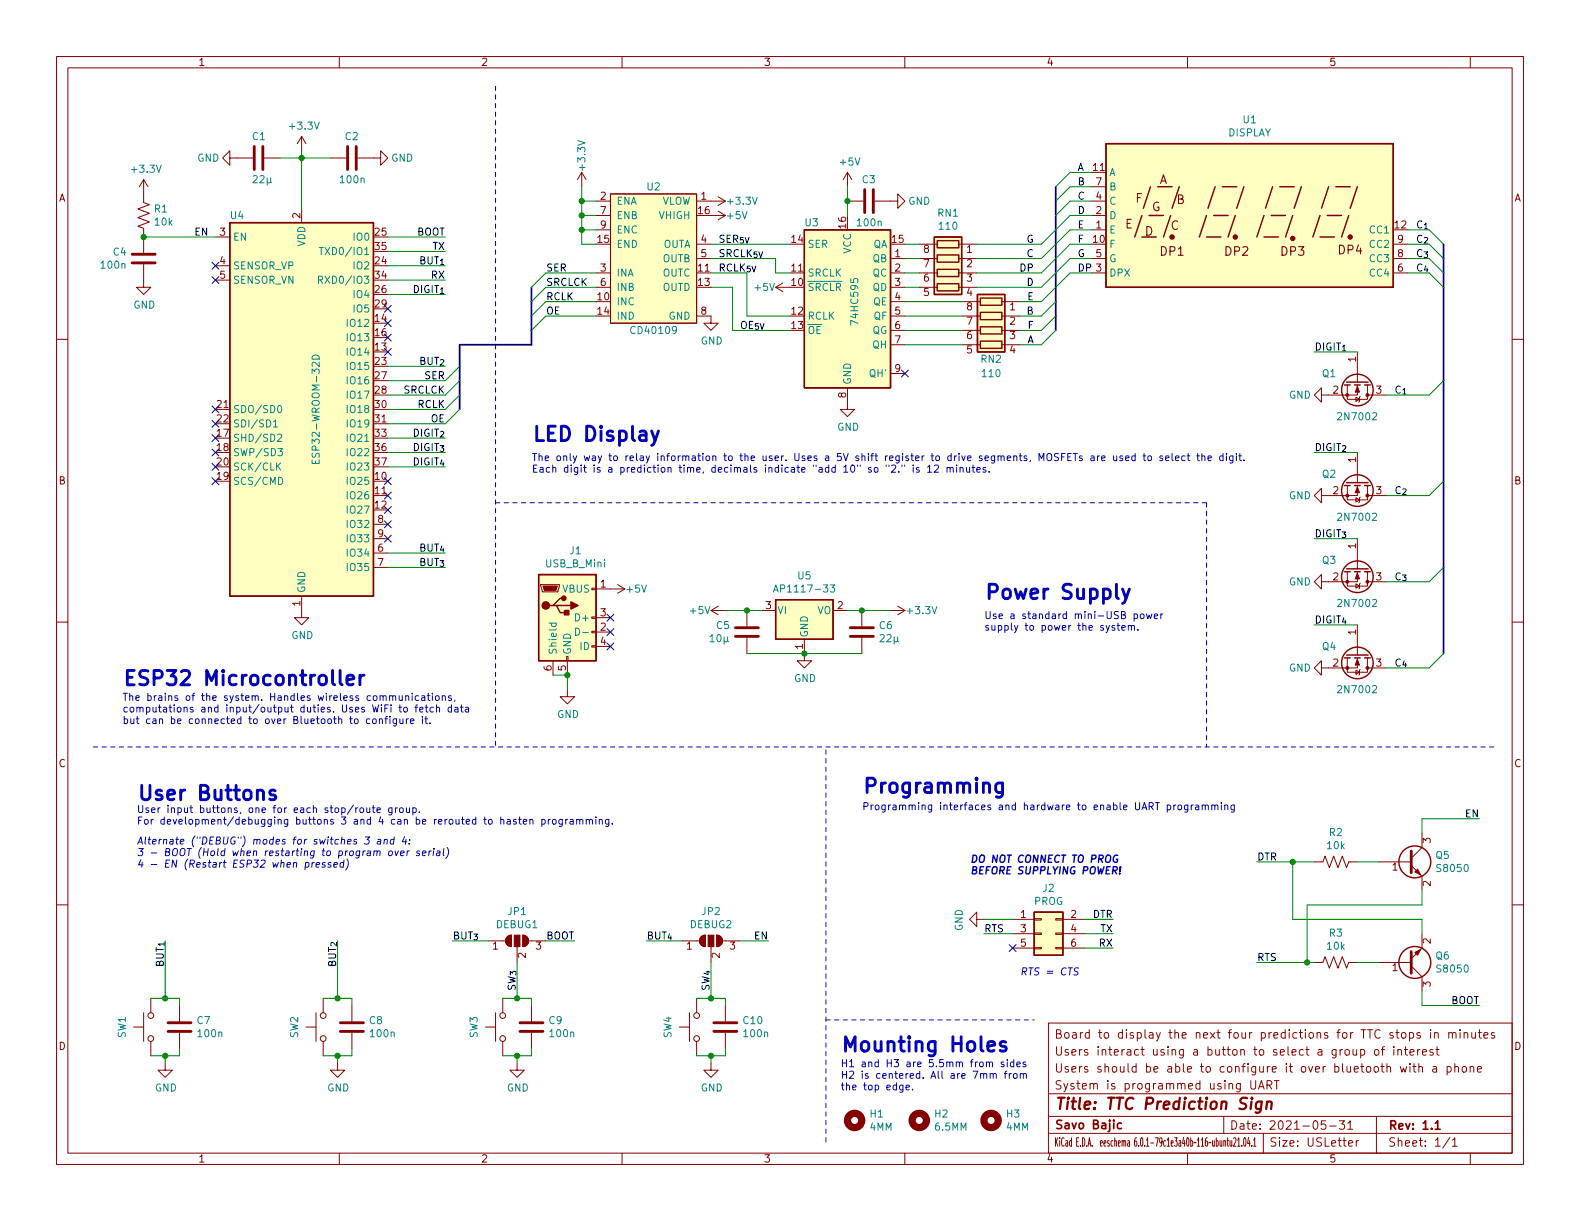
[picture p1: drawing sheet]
<svg xmlns="http://www.w3.org/2000/svg" width="279mm" height="216mm" viewBox="0 0 279 216" stroke-linecap="round" stroke-linejoin="round" font-family="sans-serif">
<g fill="none" stroke="#840000" stroke-width=".18">
<path d="M10 10h259.4v195.9h-259.4zM12 12h255.4v191.9h-255.4zM60 10v2M110 10v2M160 10v2M210 10v2M260 10v2M25.4 31.8v4l1 .4-2 .8 2 .7-2 .8 2 .7-2 .8 1 .4v4.3M25.4 31.8l-.8 1.2M25.4 31.8l.8 1.2M40.6 27.9v-1.2l-1.2 1.2 1.2 1.3v-1.3h4.1M46.7 27.9h2.8"/>
<path d="M53.3 24.1l-.7 1.3M53.3 24.1v2.6M53.3 36.8v2.6M53.3 24.1l.8 1.3M58.4 27.9h2.8M63.2 27.9h4.1v-1.2l1.3 1.2-1.3 1.3v-1.3M102.9 30.5l-.8 1.3M102.9 30.5v2.5M102.9 30.5l.7 1.3M105.4 35.6h2.5M105.4 38.1h2.5M107.9 34.3h15.3v22.9h-15.3z"/>
<path d="M123.2 35.6h5.1M125.7 38.1h2.6M127 37.3l1.3 .8M127 34.8l1.3 .8M128.3 38.1l-1.3 .8M128.3 35.6l-1.3 .7M149.9 30.5v2.5M149.9 35.6h2.8M149.9 30.5l-.8 1.3M149.9 30.5l.7 1.3M154.7 35.6h4v-1.3l1.3 1.3-1.3 1.2v-1.2M193 35.6h2.6"/>
<path d="M193 38.1h2.6M193 30.5h2.6M193 33h2.6M10 60h2M25.4 46.7v4.1h1.3l-1.3 1.3-1.3-1.3h1.3M38.1 41.9h2.5M38.1 47h2.5M38.1 49.5h2.5M105.4 48.3h2.5M105.4 50.8h2.5M105.4 40.6h2.5M123.2 55.9h2.5v1.3h1.3l-1.3 1.2-1.2-1.2h1.2"/>
<path d="M123.2 45.7h2.5M123.2 48.3h2.5M123.2 43.2h2.5M137.2 50.8h2.5M137.2 50.8l1.2 .8M138.4 50l-1.2 .8M139.7 48.3h2.5M157.5 45.7h2.5M157.5 48.3h2.5M157.5 50.8h2.5M157.5 53.3h2.5M157.5 55.9h2.5"/>
<path d="M157.5 58.4h2.5M162.6 45.7h3.1M162.6 48.3h3.1M162.6 50.8h3.1M162.6 43.2h3.1M169.5 45.7h3.2M169.5 48.3h3.2M169.5 50.8h3.2M169.5 43.2h3.2M170.2 53.3h3.2M170.2 55.9h3.2M170.2 58.4h3.2"/>
<path d="M177.2 53.3h3.1M177.2 55.9h3.1M177.2 58.4h3.1M193 45.7h2.6M193 48.3h2.6M193 40.6h2.6M246.4 45.7h2.5M246.4 48.3h2.5M246.4 43.2h2.5M247.5 44.7l-.2-.3v-.1l.2-.2 .4 .1 .1 .2v.2l-.6 .1-.1 .2v.4l.2 .1 .4-.1 .1-.1v-.4l-.2-.1M248 42.1l-.2 .3-.4-.1-.1-.2 .1-.4 .4-.1 .2 .1a.84 .84 0 0 1-.4 1.2h-.2M267.4 60h2"/>
<path d="M38.1 72.4h2.5M66 74.9h2.6M149.9 68.6v3.8h1.2l-1.2 1.3-1.3-1.3h1.3M157.5 61h2.5M157.5 66h2.5M170.2 61h3.2M177.2 61h3.1M238.3 68.1v2.5h3.5v-2.5M239.8 70.2l.6 .4-.6 .4zM240 68.1v1.8h-6.3v1.2l-1.3-1.2 1.3-1.3v1.3M240 62.2v5.4M240.5 70.1l-.1 .1v.8l-.1 .1"/>
<path d="M241.8 69.9h3.3M66 87.6h2.6M66 97.8h2.6M66 92.7h2.6M66 95.3h2.6M238.3 85.9v2.5h3.5v-2.5M239.8 88l.6 .4-.6 .4zM240 85.9v1.7h-6.3v1.3l-1.3-1.3 1.3-1.2v1.2M240 80v5.3M240 95.3v5.3M240.5 87.9l-.1 .1v.8l-.1 .1M241.8 87.6h3.3"/>
<path d="M243.4 86h.8l-.4 .5 .3 .2v.5l-.1 .1-.6-.1M10 110h2M53.3 105.4v3.8h1.3l-1.3 1.3-1.2-1.3h1.2M66 100.3h2.6M95.6 103.4h3.3v.2l-.2 1h-2.8zM97.8 116.8v2.6M100.2 116.1h.3v.7h-.3zM100.3 116.8v2.6M104.6 114.2h.8v.2h-.8zM104.6 111.6h.8v.3h-.8zM104.6 109.1h.8v.2h-.8zM104.6 104h.8v.3h-.8z"/>
<path d="M105.4 104.1h5.1M105.4 111.8h2.5M105.4 109.2h2.5M105.4 114.3h2.5M109.2 103.4l1.3 .7M110.5 104.1l-1.3 .8M125.7 108l1.3 .7M125.7 108h2.6M127 107.2l-1.3 .8M132.1 108v2.7M132.1 112.8v2.8M134.6 108h2.6"/>
<path d="M142.2 113v3.8h1.3l-1.3 1.3-1.2-1.3h1.2M147.3 108h2.6M152.4 108v2.7M152.4 112.8v2.8M157.5 108h2.5M158.7 107.2l1.3 .8M160 108l-1.3 .7M238.3 116.3v2.6h3.5v-2.6M238.3 101.1v2.5h3.5v-2.5M239.8 118.5l.6 .4-.6 .4zM239.8 103.3l.6 .3-.6 .4zM240 116.3v1.8h-6.3v1.3l-1.3-1.3 1.3-1.3v1.3"/>
<path d="M240 101.1v1.8h-6.3v1.2l-1.3-1.2 1.3-1.3v1.3M240 110.5v5.3M240.5 118.4l-.1 .1v.8l-.1 .1M240.5 103.1l-.1 .2v.7l-.1 .1M241.8 118.1h3.3M241.8 102.9h3.3M243.4 101.3h.8l-.4 .5 .3 .1v.5l-.1 .2-.6-.2M267.4 110h2M100.3 121.9v1.3h1.3l-1.3 1.3-1.2-1.3h1.2M10 160h2M232.4 152.4h1.5l.4-1 .8 2 .7-2 .8 2 .8-2 .7 2 .4-1h1.5M243.8 152.4h5.8"/>
<path d="M249.6 153l1.9 1.9v2.6M251.5 147.3v2.6l-1.9 1.9M267.4 160h2M25.4 179.1v5.1M26.7 176.5v2.6M31.7 177.8v2.8M55.9 179.1v5.1M57.1 176.5v2.6M62.2 177.8v2.8M86.4 166.4h3M87.6 179.1v5.1M88.9 176.5v2.6"/>
<path d="M89.7 165.7l.7-.3v2a1.02 1.02 0 0 1-.9-.6 1.02 1.02 0 0 1 .2-1.1zM91.4 167.4v2.8M92.5 165.4a1.02 1.02 0 0 1 1 1 1.02 1.02 0 0 1-1 1zM93.5 166.4h3M94 177.8v2.8M120.6 166.4h3.1M121.9 179.1v5.1M123.2 176.5v2.6M124 165.7l.7-.3v2a1.02 1.02 0 0 1-.9-.6 1.02 1.02 0 0 1 .2-1.1zM125.7 167.4v2.8M126.7 165.4a1.02 1.02 0 0 1 1.1 1 1.02 1.02 0 0 1-1.1 1zM127.8 166.4h3"/>
<path d="M128.3 177.8v2.8M172.7 162.6v-1.3l-1.3 1.3 1.3 1.2v-1.2h1.3M179.1 162.6h3.8M179.1 165.1h3.8M179.1 167.6h3.8M182.9 167.5h1.2v.3h-1.2zM182.9 165h1.2v.2h-1.2zM182.9 162.4h1.2v.3h-1.2zM186.7 167.5h1.3v.3h-1.3zM186.7 165h1.3v.2h-1.3zM186.7 162.4h1.3v.3h-1.3zM188 162.6h3.8"/>
<path d="M188 165.1h3.8M188 167.6h3.8M232.4 170.2h1.5l.4-1 .8 2 .7-2 .8 2 .8-2 .7 2 .4-1h1.5M243.8 170.2h5.8M249.6 170.8l1.9 1.9v2.6M251.5 165.1v2.5l-1.9 1.9M23.6 181.6h1.8M26.7 184.2v2.5M29.2 188v1.2h1.3l-1.3 1.3-1.3-1.3h1.3M31.7 182.6v2.8M54.1 181.6h1.8M57.1 184.2v2.5"/>
<path d="M59.7 188v1.2h1.3l-1.3 1.3-1.3-1.3h1.3M62.2 182.6v2.8M85.9 181.6h1.7M88.9 184.2v2.5M91.4 188v1.2h1.3l-1.3 1.3-1.2-1.3h1.2M94 182.6v2.8M120.1 181.6h1.8M123.2 184.2v2.5M125.7 188v1.2h1.3l-1.3 1.3-1.2-1.3h1.2M128.3 182.6v2.8M185.4 180.9h82v23h-82zM185.4 197.4h82"/>
<path d="M185.4 193.4h82M216.4 197.4v3M221.2 191.1v1.2l.3 .3 .4-.1 .1-.2v-1.2M222.5 192.6l.5-1.5 .5 1.5M222.7 192.2h.7M224 191.9l.8-.1 .1-.2-.1-.4-.2-.1h-.6v1.5M224.4 191.9l.5 .7M225.3 191.1h.9M225.8 191.1v1.5M234.4 198.2h-.7l-.1 .7 .2-.2 .5 .1 .2 .2-.1 .5-.2 .2-.6-.2M235.1 199.1h1.2M236.8 198.2h1l-.5 .5 .4 .2v.6l-.2 .2h-.5l-.2-.2"/>
<path d="M238.3 198.6l.5-.4v1.5M238.3 199.7h.9M239.3 185.6v.9l.4 .1 .2-.2M239.9 185.6v1M240.6 185.7l.4-.1 .3 .3v.4l-.1 .2h-.6M240.6 185.6v1.5M243.1 185.7l.2-.1 .5 .1v.6l-.1 .2-.4 .1-.2-.2zM243.4 197.4v6.5M244.3 185.6h.5M244.8 185.1l-.3 .2v1.3M246.5 185.1v.1M246.5 185.6v1"/>
<path d="M247.2 185.7l.2-.1 .4 .1v.9M247.2 185.6v1M247.6 188.6l.3 1 .3-.7 .3 .7 .3-1M248 182.6h.3l.3 .3v.4l-.3 .3-.3-.1-.2-.2v-.4zM248.3 185.6h.6M248.5 185.1v1.3l.4 .2M249.3 182.6h.4l.3 .3v.4l-.2 .2h-.5M249.3 182.6v1.5M249.3 188.1v.1M249.3 186.1l.7-.2v-.2l-.5-.1-.2 .2 .1 .7h.6M249.3 188.6v1M249.8 188.6h.6"/>
<path d="M250 188.1v1.3l.4 .2M250.7 185.6v1M250.9 188.7l.2-.1 .4 .1v.9M250.9 188.1v1.5M251.1 185.6l-.3 .1-.1 .2M251.1 182.6h-.3l-.3 .2 .1 .2 .5 .2v.3h-.6M251.5 186.1l.8-.2-.1-.2-.4-.1-.3 .2 .1 .7h.6M253 182.1v.1M253 182.6v1M253.4 188.7h.6v.9M253.4 185.7l-.4-.1-.2 .2 .1 .2 .5 .1v.4h-.6M253.7 182.7l.2-.1h.4v1"/>
<path d="M253.7 182.6v1M253.9 185.6h.6M254 188.9l-.5 .1a.29 .29 0 0 0-.2 .3 .29 .29 0 0 0 .2 .3l.5-.1M254.1 185.1v1.3l.4 .2M255.9 188.7l.4-.1 .3 .3v.4l-.1 .2h-.6M255.9 188.6v1.5M256.2 182.7l.2-.1h.4v1M256.2 182.6v1M256.8 182.8l.2-.2h.4l.1 1M257.3 188.7l.2-.1 .3 .1 .1 .9M257.3 188.1v1.5M258.2 182.1v.1"/>
<path d="M258.2 182.6v1M258.7 188.7l.3-.1 .3 .3v.4l-.3 .3-.3-.1-.2-.2v-.4zM258.9 182.7l.2-.1h.4v1M258.9 182.6v1M260 188.7l.2-.1 .3 .1 .1 .9M260 188.6v1M260.3 182.6v.9l.4 .1 .2-.2M260.9 182.6v1M261.3 189.1l.7-.2-.1-.2-.4-.1-.2 .2v.7h.6M261.4 182.6h.6M261.6 182.1v1.3l.4 .2M262.4 183.1l.7-.2-.1-.3h-.4l-.2 .2 .1 .7h.5"/>
<path d="M264.3 182.6h-.4l-.2 .2 .1 .2 .5 .2v.3h-.6M60 203.9v2M110 203.9v2M160 203.9v2M185.4 200.4h82M210 203.9v2M216.4 201.8l.1-.1h.2v1M217 201.7h.3M217.1 201.2v1.3l.2 .2M217.5 201.7v.9l.2 .1 .1-.2M217.8 201.7v1M218.1 201.3l.3-.1 .2 .4-.5 1.1h.5"/>
<path d="M218.9 201.6l.2-.4v1.5M218.9 202.7h.4M219.6 202.5v.2M220.1 201.2a1.21 1.21 0 0 1 0 1.5 1.6 1.6 0 0 1 0-1.5zM220.8 201.1l-.2 1.1h.5M221 201.7v1M221.4 202.5v.2M221.7 201.6l.2-.4v1.5M221.7 202.7h.4M223.4 200.4v3.5M238.5 202.2l.7-.2-.1-.3h-.4l-.2 .2v.7h.6M239.8 201.7v1"/>
<path d="M240.3 201.7h-.3l-.2 .3M256.4 201.1l-1.3 1.9M256.8 201.6l.5-.4v1.5M256.8 202.7h.9M260 203.9v2"/>
<circle cx="26.7" cy="179.6" r=".51"/>
<circle cx="57.2" cy="179.6" r=".51"/>
<circle cx="88.9" cy="179.6" r=".51"/>
<circle cx="123.2" cy="179.6" r=".51"/>
<circle cx="26.7" cy="183.6" r=".51"/>
<circle cx="57.2" cy="183.6" r=".51"/>
<circle cx="88.9" cy="183.6" r=".51"/>
<circle cx="123.2" cy="183.6" r=".51"/>
</g>
<path d="M198.3 198.6h-.4l-.3 .3v.4l.1 .2h.6M253.8 198.6l.4-.4v1.5M253.8 199.7h.9" fill="none" stroke="#840000" stroke-width=".3"/>
<path d="M221.4 194.1l-.1 .1 .1 .1 .1-.1-.1-.1v.2M223.1 194.9a.66 .66 0 0 0-1 .3v.5l.1 .3 .2 .1 .6-.1M223.1 194.8l-.2 1.6a.6 .6 0 0 1-.9 .3M224.1 195a.49 .49 0 0 1 .8 .1l-.1 1M224.1 194.8l-.2 1.3" fill="none" stroke="#840000" stroke-width=".4"/>
<g fill="#ffffc2" stroke="#ffffc2" stroke-width=".18">
<path d="M142.2 40.6h15.3v28h-15.3z"/>
<path d="M165.2 41.9h4.9v10.2h-4.9z"/>
<path d="M107.9 34.3h15.3v22.9h-15.3z"/>
<path d="M195.6 25.4h50.8v25.4h-50.8z"/>
<path d="M137.2 106h10.1v7h-10.1z"/>
<path d="M172.8 52.1h4.9v10.1h-4.9z"/>
<path d="M182.9 161.3h5.1v7.6h-5.1z"/>
<path d="M95.2 101.6h10.2v15.2h-10.2z"/>
<path d="M40.6 39.4h25.4v66h-25.4z"/>
</g>
<g fill="none" stroke="#840000" stroke-width=".25">
<path d="M40.6 39.4h25.4v66h-25.4zM195.6 25.4h50.8v25.4h-50.8zM201.9 38.1l-1.2 3.8M203.5 33l-1.3 3.8M204.7 33h2.6M207 38.1l-1.3 3.8M208.5 33l-1.2 3.8M213.4 38.1l-1.3 3.8M214.6 38.1h2.6M214.9 33l-1.3 3.8M216.2 33h2.5M218.4 38.1l-1.2 3.8"/>
<path d="M220 33l-1.3 3.8M223.5 38.1l-1.3 3.8M224.8 38.1h2.5M225 33l-1.2 3.8M226.3 33h2.6M228.6 38.1l-1.3 3.8M230.1 33l-1.2 3.8M233.4 38.1l-1.2 3.8M234.7 38.1h2.5M234.9 33l-1.2 3.8M236.2 33h2.6M238.5 38.1l-1.3 3.8"/>
<path d="M240 33l-1.2 3.8M142.2 40.6h15.3v28h-15.3zM165.2 41.9h4.9v10.2h-4.9zM165.7 42.5h3.8v1.3h-3.8zM165.7 45.1h3.8v1.3h-3.8zM165.7 47.6h3.8v1.3h-3.8zM165.7 50.2h3.8v1.2h-3.8zM172.8 52.1h4.9v10.1h-4.9zM173.4 52.7h3.8v1.3h-3.8zM173.4 55.2h3.8v1.3h-3.8zM173.4 57.8h3.8v1.3h-3.8zM213.4 41.9h2.5"/>
<path d="M223.5 41.9h2.6M233.4 41.9h2.6M173.4 60.3h3.8v1.3h-3.8zM237.7 68.1h1.1M238.1 67.6h3.8M239.5 68.1h1M241.3 68.1h1M237.7 85.9h1.1M238.1 85.3h3.8M239.5 85.9h1M241.3 85.9h1M95.2 101.6h10.2v15.2h-10.2z"/>
<path d="M97.8 107.1h.6l.7 1.2h1.2M98.4 107.1h2.6M99.7 105.8h-.6l-1.3 1.3h-.6M137.2 106h10.1v7h-10.1zM237.7 116.3h1.1M237.7 101.1h1.1M238.1 115.8h3.8M238.1 100.6h3.8M239.5 116.3h1M239.5 101.1h1M241.3 116.3h1M241.3 101.1h1"/>
<path d="M182.9 161.3h5.1v7.6h-5.1z"/>
<circle cx="240" cy="69" r="2.79"/>
<circle cx="240" cy="86.7" r="2.79"/>
<circle cx="240" cy="102" r="2.79"/>
<circle cx="240" cy="117.2" r="2.79"/>
<circle cx="250.2" cy="152.4" r="2.82"/>
<circle cx="250.2" cy="170.2" r="2.82"/>
</g>
<g fill="none" stroke="#840000" stroke-width=".51">
<path d="M45 25.9v4.1M46.5 25.9v4.1M61.5 25.9v4.1M63 25.9v4.1M152.9 33.5v4.1M154.4 33.5v4.1M23.4 45h4M23.4 46.5h4M130 111h4.1M130 112.5h4.1M150.4 111h4M150.4 112.5h4"/>
<path d="M249.6 150.5v3.8M249.6 168.3v3.8M29.7 180.8h4.1M29.7 182.4h4.1M60.2 180.8h4.1M60.2 182.4h4.1M91.9 180.8h4.1M91.9 182.4h4.1M126.2 180.8h4.1M126.2 182.4h4.1"/>
</g>
<g fill="#840000" stroke="#840000" stroke-width=".18">
<path d="M250.2 168.4l1-.5-.5 1z"/>
<path d="M250.2 154.2l.5-.5 .5 1z"/>
<path d="M240 116.6l.4 1h-.8z"/>
<path d="M89.7 165.7l.7-.3v2a1.02 1.02 0 0 1-.9-.6 1.02 1.02 0 0 1 .2-1.1z"/>
<path d="M90.9 165.4h1v2h-1z"/>
<path d="M92.5 165.4a1.02 1.02 0 0 1 1 1 1.02 1.02 0 0 1-1 1z"/>
<path d="M124 165.7l.7-.3v2a1.02 1.02 0 0 1-.9-.6 1.02 1.02 0 0 1 .2-1.1z"/>
<path d="M125.2 165.4h1v2h-1z"/>
<path d="M126.7 165.4a1.02 1.02 0 0 1 1.1 1 1.02 1.02 0 0 1-1.1 1z"/>
<path d="M240 86.1l.4 1h-.8z"/>
<path d="M240 101.3l.4 1.1h-.8z"/>
<path d="M96 103.6h2.6l-.3 .8h-2z"/>
<path d="M240 68.3l.4 1h-.8z"/>
<circle cx="238.3" cy="118.1" r=".25"/>
<circle cx="241.8" cy="118.1" r=".25"/>
<circle cx="238.3" cy="87.6" r=".25"/>
<circle cx="241.8" cy="87.6" r=".25"/>
<circle cx="238.3" cy="102.9" r=".25"/>
<circle cx="241.8" cy="102.9" r=".25"/>
<circle cx="238.3" cy="69.8" r=".25"/>
<circle cx="241.8" cy="69.8" r=".25"/>
</g>
<g fill="none" stroke="#008484" stroke-width=".18">
<path d="M44.8 31.2l.5-.1 .2 .3-.8 .9h.8M46 31.2l.5-.1 .2 .3-.8 .9h.8M47.3 31.5v1.2M47.9 32.1l.1 .2M47.9 31.5l-.1 .8h-.4l-.1-.2M56.3 49.5l.6-.1 .1-.1v-.3l-.7-.2v1.3M56.4 43.8h.8M56.6 49.5l.4 .6M56.8 43.8v1.2M48.4 74.6l.3-.4v1.3M48.4 75.5h.7M49.1 76.9l.5-.1 .2 .3-.8 .9h.8"/>
<path d="M49.1 79.3h.8l-.4 .5 .4 .1v.6l-.2 .1-.6-.1M49.2 71.8l.2-.1a.68 .68 0 0 1 .4 .6 .68 .68 0 0 1-.4 .7l-.2-.2-.1-.3zM55.4 62.9a.66 .66 0 0 1 .7-.1 .66 .66 0 0 1 .4 .7h-1.3zM49.1 82.4l.5 .7M49.3 84.4a.64 .64 0 0 1 .7 .6 .64 .64 0 0 1-.7 .7zM49.6 81.9l-.7 .7M55.2 81.3v.6h1.3v-.6M55.8 81.5v.4M97.1 110.2h1.3M97.6 110.2l-.1 .3 .3 .3 .5-.1v-.5M101.8 111.1a.64 .64 0 0 1 .7 .6 .64 .64 0 0 1-.7 .6zM103 111.9h1"/>
<path d="M125.6 112.6l.3-.4v1.3M125.6 113.5h.7M126.9 112.3l.2-.1a.68 .68 0 0 1 .4 .6 .68 .68 0 0 1-.4 .7l-.2-.1-.1-.4zM128.1 112.6v1.3M128.7 113.3l.1 .2M128.7 112.6l-.1 .8-.4 .1-.1-.2M136.8 104.7l.4-1.3 .4 1.3M136.9 104.3h.6M146.8 103.4h.8l-.4 .5 .3 .1v.6l-.1 .1-.6-.1M155.6 112.3l.5-.1 .3 .4-.8 .9h.8M156.9 112.3l.4-.1 .3 .4-.8 .9h.8M158.1 112.6v1.3"/>
<path d="M158.7 113.3l.2 .2M158.7 112.6v.8l-.4 .1-.2-.2"/>
</g>
<g fill="#840000" stroke="#840000" stroke-width=".25">
<path d="M101 106.4l1.2 .7-1.2 .6z"/>
<path d="M99.8 108h.8v.7h-.8z"/>
<circle cx="207.3" cy="41.9" r=".36"/>
<circle cx="218.4" cy="41.9" r=".36"/>
<circle cx="228.6" cy="42.2" r=".36"/>
<circle cx="238.8" cy="41.9" r=".36"/>
<circle cx="96.5" cy="107.1" r=".63"/>
<circle cx="99.7" cy="105.8" r=".38"/>
</g>
<g fill="none" stroke="#840000" stroke-width="1.3">
<circle cx="151.1" cy="198.1" r="1.27"/>
<circle cx="162.6" cy="198.1" r="1.27"/>
<circle cx="175.3" cy="198.1" r="1.27"/>
</g>
<path d="M251.4 44.3a.6 .6 0 0 0-.8 .4 .6 .6 0 0 0 .6 .7l.2-.1M251.4 41.7a.6 .6 0 0 0-.8 .4 .6 .6 0 0 0 .6 .8l.2-.2M251.8 44.5h.7l-.4 .4 .3 .1v.4l-.1 .1-.5-.1M251.9 42.1l.4-.1 .2 .3-.7 .7h.7M247.6 86.2a.6 .6 0 0 0-.8 .4 .6 .6 0 0 0 .6 .7l.2-.1M248.1 86.5l.4-.1 .2 .3-.7 .7h.7M247.6 101.4a.6 .6 0 0 0-.8 .4 .6 .6 0 0 0 .6 .7l.2-.1M248 101.7h.7l-.4 .4 .3 .1v.4l-.1 .1-.5-.1M89.8 172.7l1.3 .3-.9 .2 .9 .3-1.3 .3M89.9 174.2l-.1 .5 .2 .2h.3l.3-.6 .3-.1 .2 .3v.4M90.2 172.4v-.7l.4 .4 .1-.3h.5l.1 .1-.1 .5" fill="none" stroke="#000" stroke-width=".18"/>
<g fill="none" stroke="#0000c2" stroke-width=".18">
<path d="M157.7 82.4l.5-.2 .2 .4-.8 .9h.8M158.9 83.4v.1M161.5 82.7v.8M162.5 82.7h-.3l-.2 .1 .1 .2 .4 .1v.3h-.5M164 82.6l.4-.4v1.3M164 83.5h.8M165.2 82.4l.5-.2 .3 .4-.8 .9h.8M167.5 82.8l.2-.1h.3v.8M167.5 82.7v.8M168 82.8l.2-.1h.3l.1 .8M169.2 82.7v.8M169.8 82.8l.2-.1h.3v.8"/>
<path d="M169.8 82.7v.8M170.9 82.7l.1 .7 .3 .1 .2-.1M171.5 82.7v.8M171.9 82.7h.5M172.1 82.2v1.1l.3 .2M172.7 83.1l.6-.1v-.3h-.4l-.2 .1 .1 .6h.5M174.3 82.7h-.3l-.2 .1 .1 .2 .4 .1v.3h-.5M174.9 83.4v.1M194.1 80.6v.9M194.4 80.6l-.3 .2M194.8 81l.6-.1v-.2l-.4-.1-.2 .2 .1 .6h.5M196.9 80.6l.1 .8 .3 .1 .2-.2"/>
<path d="M197.5 80.6v.9M198.5 80.7l-.3-.1-.2 .2 .1 .2 .4 .1v.3h-.5M199 81l.6-.1v-.2l-.4-.1-.2 .2 .1 .6h.5M200.7 80.7l-.3-.1-.3 .2 .2 .6h.4M200.7 80.2v1.3M202.1 80.6h.5M202.3 80.2v1.1l.3 .2M203.1 80.7l.3-.1 .2 .2v.4l-.2 .3-.3-.1-.1-.2zM205.6 80.7l-.3-.1-.2 .2 .1 .2 .4 .1v.3h-.5M206.1 81l.6-.1v-.2l-.4-.1-.2 .2 .1 .6h.5M207.3 80.2v1.1l.1 .2M207.9 81l.6-.1-.1-.2-.3-.1-.2 .2v.6h.5"/>
<path d="M209.6 80.7l-.4-.1-.2 .2 .1 .6h.5M209.9 80.6h.5M210.1 80.2v1.1l.3 .2M211.6 80.6h.5M211.8 80.2v1.1l.3 .2M212.5 80.7l.2-.1 .3 .1 .1 .8M212.5 80.2v1.3M213.6 81l.6-.1v-.2l-.4-.1-.2 .2 .1 .6h.5M216.3 80.7l-.4-.1-.2 .2 .1 .6h.5M216.3 80.2v1.3M216.9 80.2v.1M216.9 80.6v.9"/>
<path d="M218 80.6v1l-.2 .3-.3-.1M218 80.7l-.3-.1-.3 .2 .1 .6h.5M218.6 80.2v.1M218.6 80.6v.9M219.1 80.6h.4M219.2 80.2v1.1l.3 .2M220 81.3v.2M197.1 110.7l-.3-.1-.2 .2 .1 .2 .4 .1v.3h-.5M197.5 110.6h.5M197.7 110.2v1.1l.3 .1M198.4 111l.6-.1-.1-.2-.3-.1-.2 .2v.6h.5M199.5 110.7l.2-.1 .3 .1 .1 .7"/>
<path d="M199.5 110.6v.8M200.1 110.8l.2-.2 .3 .1v.7M200.6 108.6l.3-.1 .3 .3-.2 .5h-.4M200.6 108.5v1.3M201.2 111.3v.1M201.8 108.6l.3-.1 .2 .3v.4l-.2 .2-.3-.1-.2-.1zM202.7 108.5l.3 .9 .2-.6 .3 .6 .2-.9M204.1 109l.6-.1v-.3l-.4-.1-.2 .2 .1 .6h.5M205.3 108.5v.9M205.6 108.5l-.3 .3M65.4 127.2l-.4-.1-.2 .2 .1 .6h.5M65.9 127.2l.2-.1 .4 .1v.5l-.1 .2h-.3l-.2-.1z"/>
<path d="M67.1 127.2l.2-.1 .3 .1v.7M67.1 127.1v.8M68.1 127.1h.4M68.5 126.7l-.3 .2v1M69 127.1v.8M69.4 123.2l.2-.2 .3 .1 .1 .8M70.1 127.1v1l-.2 .3-.3-.1M70.1 127.2l-.4-.1-.2 .2 .1 .6h.5M70.5 125.1h.5M70.6 123l.1 .8 .3 .1 .1-.2M70.7 124.6v1.1l.3 .2M70.7 127.1l.1 .8h.3l.2-.1"/>
<path d="M71.1 123v.9M71.3 127.1v.8M71.5 125.1h.3l.2 .2v.4l-.2 .2-.3-.1-.1-.1zM71.7 123.1l.2-.1 .3 .1 .1 .8M71.7 123v.9M71.9 127.1v.8M72.2 127.1l-.3 .2M72.6 127.5l.6-.1-.1-.2-.3-.1-.2 .2v.6h.5M72.9 122.6v.1M72.9 123v.9M73.4 125.1h.5M73.9 124.6l-.3 .2v1.1"/>
<path d="M74 123.1l-.3-.1-.3 .3 .2 .5h.4M74.2 125.5l.6-.1v-.3h-.4l-.2 .1 .1 .6h.5M74.6 123.1h.5v.8M74.7 126.7v.1M74.7 127.1v.8M75.1 123.3l-.4 .1-.2 .2 .2 .3 .4-.1M75.1 127.1h.5M75.2 125.1h.5M75.3 126.7v1.1l.3 .1M75.4 124.6v1.1l.3 .2M75.6 123h.4M75.7 122.6v1.1l.3 .2"/>
<path d="M76 127.8v.1M76.5 122.6v.1M76.5 123v.9M76.6 125.1h-.3l-.3 .2 .2 .5h.4M77.1 123.1l.3-.1 .3 .3v.3l-.3 .3-.3-.1-.1-.2zM77.2 125.2l.2-.1h.3v.8M77.2 124.6v1.3M78.2 123.1l.2-.1 .3 .1 .1 .8M78.2 123v.9M79.8 123.1l-.3-.1-.2 .2 .1 .2 .4 .1v.3h-.5M79.8 125.1h-.3l-.3 .2 .2 .5h.4M79.8 124.6v1.3"/>
<path d="M80.4 123.8l-.1 .2M80.4 125.1h.5l.1 .8M81 125.4h-.4l-.2 .2 .2 .3 .4-.1M81.4 125.1h.5M81.6 124.6v1.1l.3 .2M82.3 125.1h.5l.1 .8M82.9 125.4h-.5l-.1 .2 .1 .3 .5-.1M54.1 152.6l.3-.1 .2 .2-.1 .6h-.5M55.2 152.5l-.1 .8M55.6 152.5l-.4 .2M55.9 152.9l.6-.1v-.2l-.4-.1-.2 .2v.6h.5M57.5 152.6l-.3-.1-.2 .2 .5 .3-.1 .3h-.5"/>
<path d="M58.5 152.6l-.3-.1-.2 .2 .5 .3v.3h-.5M59 152.9l.7-.1-.1-.2-.3-.1-.2 .2v.6h.4M60.8 152.6h-.5l-.2 .5 .2 .2h.4M60.8 152.1l-.1 1.2M61.3 151.9a1.47 1.47 0 0 1-.2 1.9M63.8 142.9l.3-.1 .2 .3v.3l-.2 .3-.3-.1-.2-.2zM64.6 148h.8l-.5 .5 .3 .1v.5l-.2 .2-.6-.2M64.8 142.8l.1 .8 .3 .1 .2-.1M65.4 142.8v.9M65.8 142.8h.5M66 142.4v1.1l.3 .2M66.7 143.3l.6-.2-.1-.2-.4-.1-.1 .2v.6h.5"/>
<path d="M66.8 148.5h.5v.8M67.3 148.7l-.4 .1-.2 .2 .1 .3 .5-.1M68 148.5l.2-.1 .3 .1-.1 .8M68 148.4l-.1 .9M68.8 150.6l.2-.1 .4 .1v.5l-.2 .1-.3 .1-.2-.1zM69.3 142.8v1.1l-.2 .2-.3-.1M69.3 142.9l-.3-.1-.3 .3 .1 .5h.5M69.7 148.5h-.5l-.2 .5 .2 .3 .4-.1M69.7 148l-.1 1.3M69.9 150.5l.2 .8 .4-.8M69.9 142.8v.9M70.3 142.8l-.4 .3"/>
<path d="M70.8 142.9l.3-.1 .2 .3v.3l-.2 .3-.3-.1-.1-.2zM70.8 150.9l.7-.1-.1-.3h-.3l-.2 .1-.1 .6h.5M71.6 147.9l-.5 .9h.8M71.8 148.4l-.1 .9M71.9 142.8v.8l.3 .1 .2-.1M72 150.5l-.1 .8M72.4 149.1v.2M72.4 150.5l-.4 .2M72.4 142.8v.9M72.5 148.5l-.1 .1M73 142.9l.4-.1 .2 .3-.1 .5h-.5M73 142.8v1.3"/>
<path d="M74.2 143.6v.1M74.2 150.5h-.3l-.2 .2 .5 .2-.1 .3h-.5M74.7 150.9l.6-.1v-.3h-.4l-.2 .1v.6h.5M75.9 150.5l-.1 .8M76.3 150.5l-.4 .2M76.7 150.5l-.1 .8M76.7 150v.2M77.3 150.5h.5l-.1 .8M77.8 150.8l-.6 .1v.2l.1 .2 .4-.1M78.5 150l-.1 1.1 .1 .2M79.1 149.9a1.47 1.47 0 0 1-.3 1.9M91.7 144.9h.5"/>
<path d="M91.9 144.5v1l.3 .2M92.5 145.3l.6-.1v-.3h-.4l-.2 .2 .1 .6h.5M93.7 145l.2-.1h.3v.8M93.7 144.9v.8M95.8 144.9h.4l.2 .2-.1 .6h-.5M95.8 144.9v1.3M97 144.9v.8M97.3 144.9l-.3 .2M97.8 144.9h.3l.3 .2v.4l-.3 .2h-.3l-.1-.2zM99.4 144.9v1l-.2 .3-.3-.1M99.4 144.9h-.3l-.3 .2 .2 .6h.4M100 144.9v.8"/>
<path d="M100.4 144.9l-.4 .2M100.8 144.9h.5l.1 .8M101.4 145.2h-.4l-.2 .2 .2 .3h.4M102 145l.2-.1h.3v.8M102 144.9v.8M102.5 145.1l.2-.2h.3l.1 .8M103.7 145l.2-.1h.3v.8M103.7 144.9v.8M104.2 145.1l.2-.2h.3l.1 .8M105.4 144.5v.1M105.4 144.9v.8M106 145l.2-.1h.3v.8"/>
<path d="M106 144.9v.8M107.7 144.9v1l-.3 .3-.3-.1M107.7 144.9h-.4l-.2 .2 .1 .6h.5M108.3 145.6v.1M206.4 142.4l.4-.1 .2 .3-.1 .5h-.5M207.6 142.3v.9M207.9 142.3l-.3 .3M208.4 142.4l.3-.1 .3 .3v.3l-.3 .3-.3-.1-.1-.2zM210 142.3v1.1l-.2 .2h-.3M210 142.4l-.3-.1-.3 .3 .2 .5h.4M210.7 142.3v.9M211 142.3l-.3 .3"/>
<path d="M211.4 142.4h.5l.1 .8M212 142.6l-.4 .1-.2 .2 .2 .3 .4-.1M212.6 142.5l.2-.2 .3 .1v.8M212.6 142.3v.9M213.1 142.5l.2-.2 .3 .1 .1 .8M214.3 142.5l.2-.2 .3 .1v.8M214.3 142.3v.9M214.8 142.5l.2-.2 .3 .1 .1 .8M216 141.9v.1M216 142.3v.9M216.6 142.5l.2-.2 .3 .1v.8M216.6 142.3v.9"/>
<path d="M218.3 142.3v1.1l-.3 .2h-.3M218.3 142.4l-.4-.1-.2 .3 .1 .5h.5M190.7 171.2l-.4-.1-.2 .2-.1 .3 .5 .3 .1 .3-.3 .2-.4-.1M159.7 191.9v1l-.3 .2h-.3M159.7 191.9h-.4l-.2 .2 .1 .6h.5M160.2 192.3l.6-.1v-.3h-.4l-.2 .2 .1 .6h.5M161.4 192.6v.1M175 188l.2-.2h.3v.8M175.1 189.9l.2-.1 .3 .1v.8M175.1 189.8v.9M175.6 190l.2-.2 .3 .1 .1 .8M177.5 187.8h-.3l-.2 .2 .1 .1 .4 .2v.3h-.5"/>
<path d="M177.6 189.8h.5M178.1 189.4l-.3 .2v1.1M178.1 187.4v.1M178.1 187.8v.8M178.5 189.8v.9M178.8 189.8l-.3 .3M179.3 187.8h-.4l-.2 .2 .1 .6h.5M179.3 187.4v1.2M179.3 189.9l.3-.1 .3 .3v.3l-.3 .3-.3-.1-.1-.2zM179.8 188.2l.6-.1v-.3h-.4l-.2 .2 .1 .6h.5M180.4 189.9l.2-.1 .3 .1 .1 .8M180.4 189.8v.9"/>
<path d="M181 190l.1-.2 .3 .1 .1 .8M181.4 187.8h-.3l-.2 .2 .1 .1 .4 .2v.3h-.5"/>
</g>
<path d="M115.2 76.2l.6 1.7M116.4 76.2l-.8 2.3-.4 .3M63.6 119.4v1.7M64.4 119.4a.65 .65 0 0 0-.8 .5M198.5 104.2l.6 1.6M199.7 104.2l-.8 2.3-.4 .2M48.7 139.8l-.7-.1-.3 .4 .1 .3 .9 .3 .1 .2-.1 .4-.3 .1-.7-.1M61.4 120.2l1.2-.2-.2-.5-.7-.1-.3 .4v.9l.1 .3 .2 .1 .7-.1M177.3 138.4v2.1a.69 .69 0 0 1-1.1 .4M177.3 138.6l-.7-.2-.5 .5v.8l.2 .3 .3 .1 .7-.1M177.8 184.3l-.6-.1-.3 .3 .1 .4 .8 .2 .1 .3-.1 .3-.2 .2-.7-.2" fill="none" stroke="#0000c2" stroke-width=".51"/>
<path d="M197.7 151.3a.63 .63 0 0 0-.8 .4 .63 .63 0 0 0 .4 .8l.3-.1v-.5h-.2M198 154.4v.1M198.1 153.3v.7" fill="none" stroke="#0000c2" stroke-width=".25"/>
<path d="M87.6 15.2v116.9M87.6 88.9h125.8M213.4 88.9v43.2M16.5 132.1h247.7M146 180.3h36.9M146 201.9v-69.8" fill="none" stroke="#0000c2" stroke-width=".18" stroke-dasharray=".8 .8"/>
<path d="M186.7 33v25.4M94 50.8v10.2h-12.7v11.4M255.3 43.2v72.4" fill="none" stroke="#000084" stroke-width=".3"/>
<g fill="none" stroke="#008400" stroke-width=".18">
<path d="M49.5 27.9h8.9M53.3 26.7v10.1M102.9 33v10.2h2.5M102.9 38.1h2.5M102.9 35.6h2.5M149.9 33v5.1M193 38.1h-3.8l-5.1 5.1h-11.4M193 30.5h-3.8l-2.5 2.5M193 33h-3.8l-2.5 2.6M193 35.6h-3.8l-2.5 2.5M25.4 41.9h12.7M68.6 44.5h10.1"/>
<path d="M68.6 49.5h10.1M68.6 41.9h10.1M68.6 52.1h10.1M68.6 47h10.1M102.9 40.6h2.5M105.4 48.3h-8.9l-2.5 2.5M105.4 53.3h-8.9l-2.5 2.6M105.4 55.9h-8.9l-2.5 2.5M105.4 50.8h-8.9l-2.5 2.5M125.7 43.2h14M125.7 50.8h3.8v7.6h10.2M125.7 45.7h11.5v2.6h2.5"/>
<path d="M125.7 48.3h6.4v7.6h7.6M160 43.2h2.6M160 58.4h10.2M160 45.7h2.6M160 48.3h2.6M160 53.3h10.2M160 55.9h10.2M160 50.8h2.6M186.7 55.9l-2.6 2.5h-3.8M186.7 58.4l-2.6 2.6h-3.8M186.7 53.3l-2.6 2.6h-3.8M193 43.2h-3.8l-5.1 5.1h-11.4"/>
<path d="M193 40.6h-3.8l-5.1 5.1h-11.4M193 45.7h-3.8l-5.1 5.1h-11.4M193 48.3h-3.8l-5.1 5h-3.8M248.9 43.2h3.8l2.6 2.5M248.9 45.7h3.8l2.6 2.6M248.9 48.3h3.8l2.6 2.5M248.9 40.6h3.8l2.6 2.6M68.6 64.8h10.1M68.6 77.5h10.1M81.3 67.3l-2.6 2.6h-10.1M81.3 72.4l-2.6 2.5h-10.1M81.3 69.9l-2.6 2.5h-10.1"/>
<path d="M81.3 64.8l-2.6 2.5h-10.1M160 61h10.2M232.4 62.2h7.6M255.3 67.3l-2.6 2.6h-7.6M68.6 80h10.1M68.6 82.6h10.1M68.6 97.8h10.1M232.4 95.3h7.6M232.4 80h7.6M255.3 85.1l-2.6 2.5h-7.6M68.6 100.3h10.1M97.8 119.4h2.5v2.5"/>
<path d="M128.3 108h6.3M132.1 115.6h20.3M149.9 108h7.6M232.4 110.5h7.6M255.3 115.6l-2.6 2.5h-7.6M255.3 100.3l-2.6 2.6h-7.6M222.2 152.4h10.2M228.6 152.4v10.2h22.9v2.5M240 152.4h3.8M251.5 157.5v2.5h-20.4v10.2M261.6 144.8h-10.1v2.5M26.7 176.5h5v1.3"/>
<path d="M29.2 166.4v10.1M57.1 176.5h5.1v1.3M59.7 166.4v10.1M80 166.4h6.4M88.9 176.5h5.1v1.3M91.4 170.2v6.3M96.5 166.4h5.1M114.3 166.4h6.3M123.2 176.5h5.1v1.3M125.7 170.2v6.3M130.8 166.4h5.1M174 162.6h5.1"/>
<path d="M174 165.1h5.1M191.8 162.6h5M191.8 167.6h5M191.8 165.1h5M222.2 170.2h10.2M240 170.2h3.8M251.5 175.3v2.5h10.1M29.2 186.7v1.3M31.7 185.4v1.3h-5M59.7 186.7v1.3M62.2 185.4v1.3h-5.1M91.4 186.7v1.3"/>
<path d="M94 185.4v1.3h-5.1M125.7 186.7v1.3M128.3 185.4v1.3h-5.1"/>
</g>
<g fill="none" stroke="#000084" stroke-width=".18">
<path d="M37.5 48.9l1.2 1.2M37.5 46.4l1.2 1.2M38.7 48.9l-1.2 1.2M38.7 46.4l-1.2 1.2M68 56.5l1.2 1.3M68 59.1l1.2 1.2M68 54l1.2 1.2M69.2 54l-1.2 1.2M69.2 56.5l-1.2 1.3M69.2 59.1l-1.2 1.2M37.5 76.9l1.2 1.2M37.5 79.4l1.2 1.2"/>
<path d="M37.5 74.3l1.2 1.2M37.5 71.8l1.2 1.2M38.7 76.9l-1.2 1.2M38.7 79.4l-1.2 1.2M38.7 74.3l-1.2 1.2M38.7 71.8l-1.2 1.2M68 61.6l1.2 1.2M69.2 61.6l-1.2 1.2M159.4 65.4l1.2 1.2M160.6 65.4l-1.2 1.2M37.5 81.9l1.2 1.3M37.5 84.5l1.2 1.2"/>
<path d="M38.7 81.9l-1.2 1.3M38.7 84.5l-1.2 1.2M68 87l1.2 1.2M68 89.6l1.2 1.2M68 84.5l1.2 1.2M68 92.1l1.2 1.2M68 94.6l1.2 1.3M69.2 87l-1.2 1.2M69.2 89.6l-1.2 1.2M69.2 84.5l-1.2 1.2M69.2 92.1l-1.2 1.2M69.2 94.6l-1.2 1.3"/>
<path d="M107.3 113.7l1.3 1.2M107.3 111.2l1.3 1.2M107.3 108.6l1.3 1.2M108.6 113.7l-1.3 1.2M108.6 111.2l-1.3 1.2M108.6 108.6l-1.3 1.2M178.5 167l1.2 1.2M179.7 167l-1.2 1.2"/>
</g>
<g fill="#008400" stroke="#008400" stroke-width=".18">
<circle cx="25.4" cy="41.9" r=".46"/>
<circle cx="53.3" cy="27.9" r=".46"/>
<circle cx="59.7" cy="176.5" r=".46"/>
<circle cx="29.2" cy="186.7" r=".46"/>
<circle cx="29.2" cy="176.5" r=".46"/>
<circle cx="100.3" cy="119.4" r=".46"/>
<circle cx="102.9" cy="35.6" r=".46"/>
<circle cx="102.9" cy="38.1" r=".46"/>
<circle cx="102.9" cy="40.6" r=".46"/>
<circle cx="132.1" cy="108" r=".46"/>
<circle cx="149.9" cy="35.6" r=".46"/>
<circle cx="91.4" cy="186.7" r=".46"/>
<circle cx="125.7" cy="176.5" r=".46"/>
<circle cx="91.4" cy="176.5" r=".46"/>
<circle cx="125.7" cy="186.7" r=".46"/>
<circle cx="59.7" cy="186.7" r=".46"/>
<circle cx="231.1" cy="170.2" r=".46"/>
<circle cx="228.6" cy="152.4" r=".46"/>
<circle cx="152.4" cy="108" r=".46"/>
<circle cx="142.2" cy="115.6" r=".46"/>
</g>
<g font-size="3.5" fill="#0000c2">
<text x="94" y="78">LED Display</text>
<text x="174" y="106">Power Supply</text>
<text x="21.6" y="121.2">ESP32 Microcontroller</text>
<text x="24.1" y="141.5">User Buttons</text>
<text x="152.4" y="140.3">Programming</text>
<text x="148.6" y="186">Mounting Holes</text>
</g>
<text font-size="2.8" fill="#840000" x="186.4" y="196.2">Title: TTC Prediction Sign</text>
<g font-size="2.1" fill="#840000">
<text x="200.8" y="35.8">F</text>
<text x="205" y="32.5">A</text>
<text x="198.9" y="40.4">E</text>
<text x="202.4" y="41.7">D</text>
<text x="203.6" y="37.3">G</text>
<text x="207" y="40.6">C</text>
<text x="208" y="36.1">B</text>
<text x="205.2" y="45.2">DP1</text>
<text x="216.6" y="45.2">DP2</text>
<text x="226.5" y="45.2">DP3</text>
<text x="236.7" y="45">DP4</text>
<text x="186.4" y="183.6">Board to display the next four predictions for TTC stops in minutes</text>
<text x="186.4" y="189.7">Users should be able to configure it over bluetooth with a phone</text>
<text x="186.4" y="186.7">Users interact using a button to select a group of interest</text>
<text x="186.4" y="192.7">System is programmed using UART</text>
<text x="186.4" y="199.6">Savo Bajic</text>
<text x="186.4" y="202.7">KiCad E.D.A. eeschema 6.0.1-79c1e3a40b~116~ubuntu21.04.1</text>
<text x="217.4" y="199.7">Date: 2021-05-31</text>
<text x="224.4" y="202.7">Size: USLetter</text>
<text x="245.4" y="199.7">Rev: 1.1</text>
<text x="245.4" y="202.7">Sheet: 1/1</text>
</g>
<g font-size="1.8" fill="#840000">
<text x="35" y="11.6">1</text>
<text x="85" y="11.6">2</text>
<text x="135" y="11.6">3</text>
<text x="185" y="11.6">4</text>
<text x="235" y="11.6">5</text>
<text x="10.3" y="35.6">A</text>
<text x="106.2" y="35.3">2</text>
<text x="124" y="35.3">1</text>
<text x="193.3" y="30.2">11</text>
<text x="193.8" y="35.3">4</text>
<text x="193.8" y="32.8">7</text>
<text x="267.7" y="35.6">A</text>
<text x="38.9" y="41.7">3</text>
<text x="53.1" y="38.6" transform="rotate(-90 53.1 38.6)">2</text>
<text x="66.3" y="41.7">25</text>
<text x="106.2" y="37.8">7</text>
<text x="106.2" y="40.4">9</text>
<text x="123.5" y="37.8">16</text>
<text x="149.6" y="40.4" transform="rotate(-90 149.6 40.4)">16</text>
<text x="193.8" y="40.4">1</text>
<text x="193.8" y="37.8">2</text>
<text x="38.9" y="46.7">4</text>
<text x="66.3" y="46.7">24</text>
<text x="66.3" y="44.2">35</text>
<text x="105.7" y="42.9">15</text>
<text x="124" y="42.9">4</text>
<text x="124" y="45.5">5</text>
<text x="140" y="42.9">14</text>
<text x="157.8" y="42.9">15</text>
<text x="158.3" y="45.5">1</text>
<text x="163.3" y="47.2">7</text>
<text x="163.3" y="44.7">8</text>
<text x="171" y="44.7">1</text>
<text x="171" y="47.2">2</text>
<text x="193.3" y="42.9">10</text>
<text x="193.8" y="45.5">5</text>
<text x="38.9" y="49.3">5</text>
<text x="66.3" y="51.8">26</text>
<text x="66.3" y="49.3">34</text>
<text x="105.7" y="53.1">10</text>
<text x="106.2" y="48">3</text>
<text x="106.2" y="50.5">6</text>
<text x="123.5" y="48">11</text>
<text x="123.5" y="50.5">13</text>
<text x="140" y="50.5">10</text>
<text x="140" y="48">11</text>
<text x="158.3" y="48">2</text>
<text x="158.3" y="50.5">3</text>
<text x="158.3" y="53.1">4</text>
<text x="163.3" y="52.3">5</text>
<text x="163.3" y="49.8">6</text>
<text x="171" y="49.8">3</text>
<text x="171" y="52.3">4</text>
<text x="66.3" y="56.9">14</text>
<text x="66.3" y="59.4">16</text>
<text x="66.3" y="54.4">29</text>
<text x="105.7" y="55.6">14</text>
<text x="124" y="55.6">8</text>
<text x="140" y="55.6">12</text>
<text x="140" y="58.2">13</text>
<text x="158.3" y="55.6">5</text>
<text x="158.3" y="58.2">6</text>
<text x="171" y="59.9">6</text>
<text x="171" y="57.4">7</text>
<text x="171" y="54.9">8</text>
<text x="178.6" y="54.9">1</text>
<text x="178.6" y="57.4">2</text>
<text x="178.6" y="59.9">3</text>
<text x="66.3" y="62">13</text>
<text x="66.3" y="64.5">23</text>
<text x="158.3" y="60.7">7</text>
<text x="158.3" y="65.8">9</text>
<text x="171" y="62.5">5</text>
<text x="178.6" y="62.5">4</text>
<text x="239.8" y="64" transform="rotate(-90 239.8 64)">1</text>
<text x="66.3" y="67.1">27</text>
<text x="66.3" y="69.6">28</text>
<text x="149.6" y="70.3" transform="rotate(-90 149.6 70.3)">8</text>
<text x="235.7" y="69.6">2</text>
<text x="38.4" y="77.2">17</text>
<text x="38.4" y="72.1">21</text>
<text x="38.4" y="74.7">22</text>
<text x="66.3" y="72.1">30</text>
<text x="66.3" y="74.7">31</text>
<text x="66.3" y="77.2">33</text>
<text x="38.4" y="79.8">18</text>
<text x="38.4" y="82.3">20</text>
<text x="66.3" y="79.8">36</text>
<text x="66.3" y="82.3">37</text>
<text x="239.8" y="81.8" transform="rotate(-90 239.8 81.8)">1</text>
<text x="10.3" y="85.7">B</text>
<text x="38.4" y="84.8">19</text>
<text x="66.3" y="84.8">10</text>
<text x="66.3" y="87.4">11</text>
<text x="66.3" y="89.9">12</text>
<text x="235.7" y="87.4">2</text>
<text x="267.7" y="85.7">B</text>
<text x="66.8" y="92.5">8</text>
<text x="66.8" y="95">9</text>
<text x="66.8" y="97.5">6</text>
<text x="66.8" y="100.1">7</text>
<text x="239.8" y="97" transform="rotate(-90 239.8 97)">1</text>
<text x="53.1" y="107.2" transform="rotate(-90 53.1 107.2)">1</text>
<text x="106.2" y="103.9">1</text>
<text x="135.4" y="107.7">3</text>
<text x="148.1" y="107.7">2</text>
<text x="235.7" y="102.6">2</text>
<text x="106.2" y="111.5">2</text>
<text x="106.2" y="109">3</text>
<text x="239.8" y="112.3" transform="rotate(-90 239.8 112.3)">1</text>
<text x="97.5" y="118.6" transform="rotate(-90 97.5 118.6)">6</text>
<text x="100.1" y="118.6" transform="rotate(-90 100.1 118.6)">5</text>
<text x="106.2" y="114">4</text>
<text x="142" y="114.8" transform="rotate(-90 142 114.8)">1</text>
<text x="235.7" y="117.9">2</text>
<text x="10.3" y="135.6">C</text>
<text x="267.7" y="135.6">C</text>
<text x="253" y="149.1" transform="rotate(-90 253 149.1)">3</text>
<text x="246.2" y="153.9">1</text>
<text x="253" y="156.7" transform="rotate(-90 253 156.7)">2</text>
<text x="87.1" y="167.9">1</text>
<text x="94.8" y="167.9">3</text>
<text x="121.4" y="167.9">1</text>
<text x="129" y="167.9">3</text>
<text x="180.5" y="162.3">1</text>
<text x="180.5" y="164.8">3</text>
<text x="180.5" y="167.4">5</text>
<text x="189.4" y="162.3">2</text>
<text x="189.4" y="164.8">4</text>
<text x="189.4" y="167.4">6</text>
<text x="253" y="166.9" transform="rotate(-90 253 166.9)">2</text>
<text x="93" y="169.4" transform="rotate(-90 93 169.4)">2</text>
<text x="127.3" y="169.4" transform="rotate(-90 127.3 169.4)">2</text>
<text x="246.2" y="171.7">1</text>
<text x="253" y="174.5" transform="rotate(-90 253 174.5)">3</text>
<text x="10.3" y="185.7">D</text>
<text x="267.7" y="185.7">D</text>
<text x="35" y="205.6">1</text>
<text x="85" y="205.6">2</text>
<text x="135" y="205.6">3</text>
<text x="185" y="205.6">4</text>
<text x="235" y="205.6">5</text>
</g>
<g font-size="1.8" fill="#008484">
<text x="51.4" y="22.9">+3.3V</text>
<text x="219.8" y="21.8">U1</text>
<text x="34.9" y="28.6">GND</text>
<text x="44.6" y="24.8">C1</text>
<text x="61.1" y="24.8">C2</text>
<text x="69.2" y="28.6">GND</text>
<text x="103.5" y="29.9" transform="rotate(-90 103.5 29.9)">+3.3V</text>
<text x="148.6" y="29.3">+5V</text>
<text x="217.1" y="24.1">DISPLAY</text>
<text x="23.4" y="30.5">+3.3V</text>
<text x="60.3" y="32.4">100n</text>
<text x="114.4" y="33.7">U2</text>
<text x="152.5" y="32.4">C3</text>
<text x="196.1" y="31.1">A</text>
<text x="196.1" y="33.7">B</text>
<text x="27.3" y="37.6">R1</text>
<text x="27.5" y="39.9">10k</text>
<text x="40.8" y="38.7">U4</text>
<text x="109" y="36.2">ENA</text>
<text x="109" y="38.7">ENB</text>
<text x="109" y="41.3">ENC</text>
<text x="116.6" y="38.7">VHIGH</text>
<text x="116.9" y="36.2">VLOW</text>
<text x="128.7" y="38.7">+5V</text>
<text x="128.9" y="36.2">+3.3V</text>
<text x="142.4" y="40">U3</text>
<text x="151.7" y="40">100n</text>
<text x="160.6" y="36.2">GND</text>
<text x="165.9" y="38.3">RN1</text>
<text x="166.2" y="40.6">110</text>
<text x="196.1" y="41.3">E</text>
<text x="196.1" y="38.7">D</text>
<text x="196.1" y="36.2">C</text>
<text x="242.3" y="41.3">CC1</text>
<text x="18" y="47.5">100n</text>
<text x="20" y="45.2">C4</text>
<text x="41.1" y="42.5">EN</text>
<text x="41.1" y="47.6">SENSOR_VP</text>
<text x="54" y="43.6" transform="rotate(-90 54 43.6)">VDD</text>
<text x="57.7" y="45.1">TXD0/IO1</text>
<text x="62.7" y="47.6">IO2</text>
<text x="62.7" y="42.5">IO0</text>
<text x="109" y="43.8">END</text>
<text x="117.2" y="43.8">OUTA</text>
<text x="117.2" y="46.4">OUTB</text>
<text x="142.7" y="43.8">SER</text>
<text x="150.5" y="44.9" transform="rotate(-90 150.5 44.9)">VCC</text>
<text x="154.3" y="46.4">QB</text>
<text x="154.3" y="43.8">QA</text>
<text x="196.1" y="43.8">F</text>
<text x="196.1" y="46.4">G</text>
<text x="242.3" y="46.4">CC3</text>
<text x="242.3" y="43.8">CC2</text>
<text x="41.1" y="50.2">SENSOR_VN</text>
<text x="57.5" y="50.2">RXD0/IO3</text>
<text x="62.7" y="52.7">IO4</text>
<text x="109" y="54">INC</text>
<text x="109" y="48.9">INA</text>
<text x="109" y="51.4">INB</text>
<text x="117.2" y="48.9">OUTC</text>
<text x="117.2" y="51.4">OUTD</text>
<text x="133.5" y="51.4">+5V</text>
<text x="142.7" y="51.4">~{SRCLR}</text>
<text x="142.7" y="48.9">SRCLK</text>
<text x="154.3" y="48.9">QC</text>
<text x="154.3" y="51.4">QD</text>
<text x="154.4" y="54">QE</text>
<text x="196.1" y="48.9">DPX</text>
<text x="242.3" y="48.9">CC4</text>
<text x="23.6" y="54.6">GND</text>
<text x="61.7" y="57.8">IO12</text>
<text x="62.7" y="55.2">IO5</text>
<text x="109" y="56.5">IND</text>
<text x="111.8" y="59.1">CD40109</text>
<text x="118.2" y="56.5">GND</text>
<text x="142.7" y="56.5">RCLK</text>
<text x="142.7" y="59.1">~{OE}</text>
<text x="151.8" y="57.1" transform="rotate(-90 151.8 57.1)">74HC595</text>
<text x="154.2" y="59.1">QG</text>
<text x="154.5" y="56.5">QF</text>
<text x="61.7" y="62.9">IO14</text>
<text x="61.7" y="60.3">IO13</text>
<text x="61.7" y="65.4">IO15</text>
<text x="123.9" y="60.9">GND</text>
<text x="154.3" y="61.6">QH</text>
<text x="173.5" y="64.1">RN2</text>
<text x="61.7" y="67.9">IO16</text>
<text x="61.7" y="70.5">IO17</text>
<text x="150.5" y="68.1" transform="rotate(-90 150.5 68.1)">GND</text>
<text x="153.9" y="66.7">QH'</text>
<text x="173.8" y="66.7">110</text>
<text x="227.9" y="70.5">GND</text>
<text x="233.8" y="66.7">Q1</text>
<text x="41.1" y="73">SDO/SD0</text>
<text x="41.1" y="75.6">SDI/SD1</text>
<text x="61.7" y="73">IO18</text>
<text x="61.7" y="75.6">IO19</text>
<text x="148" y="76.1">GND</text>
<text x="236.9" y="74.3">2N7002</text>
<text x="41.1" y="78.1">SHD/SD2</text>
<text x="41.1" y="80.6">SWP/SD3</text>
<text x="41.1" y="83.2">SCK/CLK</text>
<text x="56.5" y="80.9" transform="rotate(-90 56.5 80.9)">ESP32-WROOM-32D</text>
<text x="61.7" y="78.1">IO21</text>
<text x="61.7" y="80.6">IO22</text>
<text x="61.7" y="83.2">IO23</text>
<text x="41.1" y="85.7">SCS/CMD</text>
<text x="61.7" y="85.7">IO25</text>
<text x="61.7" y="88.3">IO26</text>
<text x="227.9" y="88.3">GND</text>
<text x="233.8" y="84.5">Q2</text>
<text x="61.7" y="90.8">IO27</text>
<text x="61.7" y="93.3">IO32</text>
<text x="61.7" y="95.9">IO33</text>
<text x="236.9" y="92.1">2N7002</text>
<text x="61.7" y="98.4">IO34</text>
<text x="61.7" y="101">IO35</text>
<text x="96.5" y="100.3">USB_B_Mini</text>
<text x="100.8" y="98">J1</text>
<text x="233.8" y="99.7">Q3</text>
<text x="54" y="104.9" transform="rotate(-90 54 104.9)">GND</text>
<text x="99.5" y="104.8">VBUS</text>
<text x="110.9" y="104.8">+5V</text>
<text x="137.8" y="104.7">AP1117-33</text>
<text x="141.1" y="102.4">U5</text>
<text x="227.9" y="103.5">GND</text>
<text x="236.9" y="107.3">2N7002</text>
<text x="51.5" y="113">GND</text>
<text x="102.1" y="109.9">D+</text>
<text x="122.1" y="108.6">+5V</text>
<text x="126.7" y="111.2">C5</text>
<text x="137.4" y="108.6">VI</text>
<text x="142.9" y="112.8" transform="rotate(-90 142.9 112.8)">GND</text>
<text x="144.5" y="108.6">VO</text>
<text x="155.5" y="111.2">C6</text>
<text x="160.6" y="108.6">+3.3V</text>
<text x="98.4" y="115.8" transform="rotate(-90 98.4 115.8)">Shield</text>
<text x="101" y="115.8" transform="rotate(-90 101 115.8)">GND</text>
<text x="102.6" y="114.9">ID</text>
<text x="227.9" y="118.7">GND</text>
<text x="233.8" y="114.9">Q4</text>
<text x="140.4" y="120.6">GND</text>
<text x="236.9" y="122.6">2N7002</text>
<text x="98.5" y="126.9">GND</text>
<text x="235.1" y="147.8">R2</text>
<text x="234.7" y="150.1">10k</text>
<text x="253.9" y="151.9">Q5</text>
<text x="254.3" y="154.2">S8050</text>
<text x="89.9" y="161.8">JP1</text>
<text x="124.2" y="161.8">JP2</text>
<text x="182.8" y="160">PROG</text>
<text x="184.4" y="157.7">J2</text>
<text x="87.8" y="164.1">DEBUG1</text>
<text x="122" y="164.1">DEBUG2</text>
<text x="170.2" y="164.7" transform="rotate(-90 170.2 164.7)">GND</text>
<text x="234.7" y="167.9">10k</text>
<text x="235.1" y="165.6">R3</text>
<text x="253.9" y="169.6">Q6</text>
<text x="254.3" y="172">S8050</text>
<text x="22.2" y="183.5" transform="rotate(-90 22.2 183.5)">SW1</text>
<text x="34.9" y="181.1">C7</text>
<text x="35.1" y="183.4">100n</text>
<text x="52.7" y="183.5" transform="rotate(-90 52.7 183.5)">SW2</text>
<text x="65.3" y="181.1">C8</text>
<text x="65.6" y="183.4">100n</text>
<text x="84.5" y="183.5" transform="rotate(-90 84.5 183.5)">SW3</text>
<text x="97.1" y="181.1">C9</text>
<text x="97.4" y="183.4">100n</text>
<text x="118.7" y="183.5" transform="rotate(-90 118.7 183.5)">SW4</text>
<text x="131.5" y="181.1">C10</text>
<text x="131.6" y="183.4">100n</text>
<text x="27.4" y="193">GND</text>
<text x="57.9" y="193">GND</text>
<text x="89.6" y="193">GND</text>
<text x="123.9" y="193">GND</text>
<text x="153.9" y="197.6">H1</text>
<text x="165.3" y="197.6">H2</text>
<text x="178" y="197.6">H3</text>
<text x="153.8" y="199.9">4MM</text>
<text x="165.4" y="199.9">6.5MM</text>
<text x="178" y="199.9">4MM</text>
</g>
<g font-size="1.8">
<text x="190.5" y="32.8">B</text>
<text x="190.5" y="30.2">A</text>
<text x="190.5" y="35.3">C</text>
<text x="34.3" y="41.6">EN</text>
<text x="73.6" y="41.6">BOOT</text>
<text x="190.5" y="40.4">E</text>
<text x="190.5" y="37.8">D</text>
<text x="246.7" y="40.4">12C_{1}</text>
<text x="71.8" y="46.7">BUT_{1}</text>
<text x="76.5" y="44.2">TX</text>
<text x="96.5" y="48">SER</text>
<text x="127" y="42.9">SER_{5V}</text>
<text x="127" y="45.5">SRCLK_{5V}</text>
<text x="127" y="48">RCLK_{5V}</text>
<text x="180.4" y="48">DP</text>
<text x="181.5" y="42.9">G</text>
<text x="181.6" y="45.5">C</text>
<text x="190.5" y="42.9">F</text>
<text x="190.5" y="45.5">G</text>
<text x="190.5" y="48">DP 3</text>
<text x="70.7" y="51.8">DIGIT_{1}</text>
<text x="76.3" y="49.3">RX</text>
<text x="96.5" y="53.1">RCLK</text>
<text x="96.5" y="50.5">SRCLCK</text>
<text x="181.6" y="50.5">D</text>
<text x="181.7" y="53.1">E</text>
<text x="247.2" y="48">6C_{4}</text>
<text x="96.5" y="55.6">OE</text>
<text x="130.8" y="58.2">OE_{5V}</text>
<text x="181.6" y="55.6">B</text>
<text x="181.8" y="58.2">F</text>
<text x="71.8" y="64.5">BUT_{2}</text>
<text x="181.6" y="60.7">A</text>
<text x="232.4" y="62">DIGIT_{1}</text>
<text x="71.4" y="69.6">SRCLCK</text>
<text x="75.1" y="67">SER</text>
<text x="243.3" y="69.6">3C_{1}</text>
<text x="70.7" y="77.2">DIGIT_{2}</text>
<text x="73.8" y="72.1">RCLK</text>
<text x="76.2" y="74.7">OE</text>
<text x="70.7" y="79.7">DIGIT_{3}</text>
<text x="70.7" y="82.3">DIGIT_{4}</text>
<text x="232.4" y="79.7">DIGIT_{2}</text>
<text x="232.4" y="95">DIGIT_{3}</text>
<text x="71.8" y="100.1">BUT_{3}</text>
<text x="71.8" y="97.5">BUT_{4}</text>
<text x="232.4" y="110.2">DIGIT_{4}</text>
<text x="243.3" y="117.9">3C_{4}</text>
<text x="259.2" y="144.5">EN</text>
<text x="222.2" y="152.1">DTR</text>
<text x="80" y="166.1">BUT_{3}</text>
<text x="96.5" y="166.1">BOOT</text>
<text x="114.3" y="166.1">BUT_{4}</text>
<text x="133.4" y="166.1">EN</text>
<text x="174" y="164.8">RTS</text>
<text x="193.2" y="162.3">DTR</text>
<text x="194.4" y="167.4">RX</text>
<text x="194.6" y="164.8">TX</text>
<text x="28.9" y="173.3" transform="rotate(-90 28.9 173.3)">BUT_{1}</text>
<text x="59.4" y="173.3" transform="rotate(-90 59.4 173.3)">BUT_{2}</text>
<text x="222.2" y="169.9">RTS</text>
<text x="125.5" y="175.3" transform="rotate(-90 125.5 175.3)">SW_{4}</text>
<text x="256.5" y="177.5">BOOT</text>
</g>
<g font-size="1.8" fill="#0000c2">
<text x="94" y="81.5">The only way to relay information to the user. Uses a 5V shift register to drive segments, MOSFETs are used to select the digit.</text>
<text x="94" y="83.6">Each digit is a prediction time, decimals indicate &quot;add 10&quot; so &quot;2.&quot; is 12 minutes.</text>
<text x="174" y="109.5">Use a standard mini-USB power</text>
<text x="174" y="111.5">supply to power the system.</text>
<text x="21.6" y="123.9">The brains of the system. Handles wireless communications,</text>
<text x="21.6" y="126">computations and input/output duties. Uses WiFi to fetch data</text>
<text x="21.6" y="128">but can be connected to over Bluetooth to configure it.</text>
<text x="24.1" y="143.7">User input buttons, one for each stop/route group.</text>
<text x="152.4" y="143.2">Programming interfaces and hardware to enable UART programming</text>
<text x="24.1" y="149.3">Alternate (&quot;DEBUG&quot;) modes for switches 3 and 4:</text>
<text x="24.1" y="145.8">For development/debugging buttons 3 and 4 can be rerouted to hasten programming.</text>
<text x="24.1" y="151.4">3 - BOOT (Hold when restarting to program over serial)</text>
<text x="24.1" y="153.4">4 - EN (Restart ESP32 when pressed)</text>
<text x="171.4" y="152.5">DO NOT CONNECT TO PROG</text>
<text x="171.4" y="154.6">BEFORE SUPPLYING POWER!</text>
<text x="180.3" y="172.5">RTS = CTS</text>
<text x="148.6" y="188.7">H1 and H3 are 5.5mm from sides</text>
<text x="148.6" y="190.7">H2 is centered. All are 7mm from</text>
<text x="148.6" y="192.8">the top edge.</text>
</g>
</svg>
